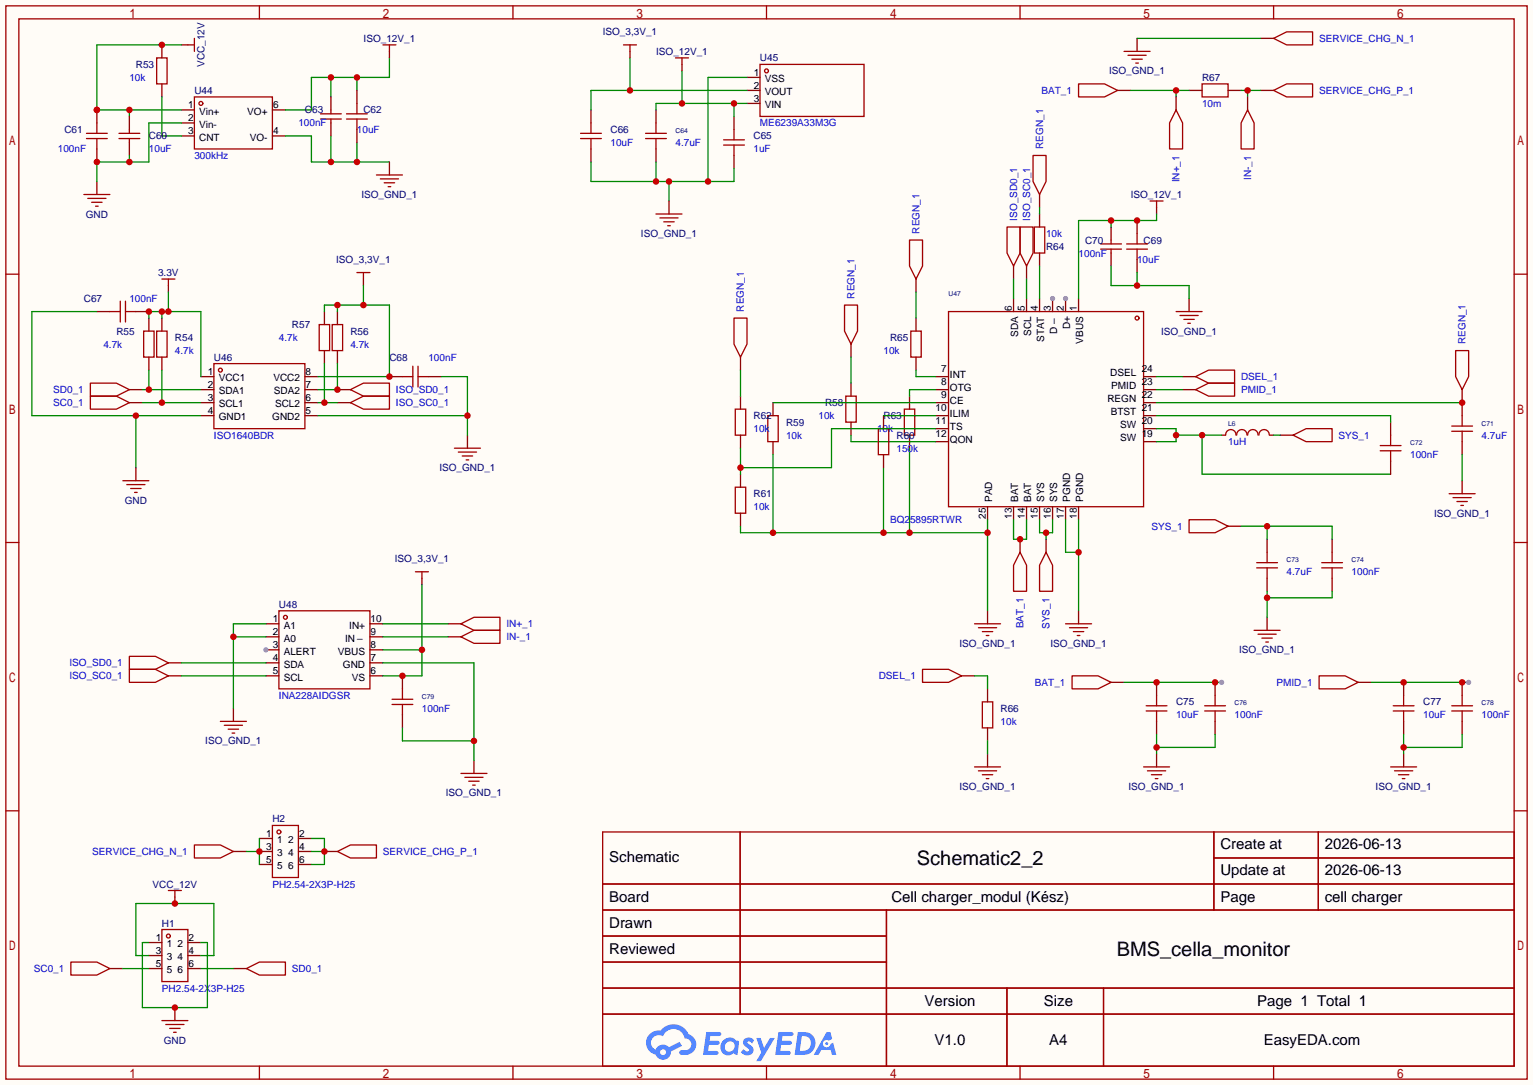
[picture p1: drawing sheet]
<svg xmlns="http://www.w3.org/2000/svg" width="299mm" height="212mm" viewBox="0 0 299 212" stroke-linecap="round" stroke-linejoin="round" font-family="sans-serif">
<path d="M0 0h299.5v211.8h-299.5z" fill="#fffcf7"/>
<g fill="none" stroke="#a10000" stroke-width=".25">
<path d="M1.1 1.1h297.2v209.6h-297.2zM3.7 3.7h292.1v204.5h-292.1zM50.7 1.1v2.6M100.2 1.1v2.6M149.7 1.1v2.6M199.3 1.1v2.6M248.8 1.1v2.6M1.1 53.5h2.6M295.8 53.5h2.5M1.1 105.9h2.6M295.8 105.9h2.5M1.1 158.3h2.6"/>
<path d="M295.8 158.3h2.5M117.7 162.4h178.1v45.8h-178.1zM117.7 172.6h178.1M117.7 177.7h178.1M144.6 162.4v35.6M173.2 177.7v30.5M237.1 162.4v15.3M237.1 167.5h58.7M257.5 162.4v15.3M117.7 182.8h55.5M117.7 192.9h178.1M117.7 187.8h55.5"/>
<path d="M117.7 198h178.1M196.7 192.9v15.3M215.6 192.9v15.3M50.7 208.2v2.5M100.2 208.2v2.5M149.7 208.2v2.5M199.3 208.2v2.5M248.8 208.2v2.5"/>
</g>
<g fill="#5487ff">
<path d="M145.5 202.8a1.3 1.3 0 0 1 1.8 .3l-.4 .6a.54 .54 0 0 0-.9-.2l.1 .2a1.58 1.58 0 0 1 1.1 1.6 1.43 1.43 0 0 1-2.5 .1l.5-.6a.64 .64 0 0 0 .5 .5 .64 .64 0 0 0 .7-.3l-.2-.2a1.35 1.35 0 0 1-.9-1.8z"/>
<path d="M147.7 202.7h.9l.7 1.9 1.1-1.9h.9l-2.7 4.5h-.9l1-1.7z"/>
<path d="M138 201.5h1.6a1.31 1.31 0 0 1 1.2 .2 .4 .4 0 0 1-.3 .6h-1.8l-.1 .9h1.6a.4 .4 0 0 1 .4 .4 .4 .4 0 0 1-.4 .4h-1.7l-.2 1.2h.8a1.23 1.23 0 0 1 1.2 .2 .39 .39 0 0 1-.3 .6h-2.7z"/>
<path d="M152.1 201.5h1.6a1.32 1.32 0 0 1 1.3 .2 .39 .39 0 0 1-.4 .6h-1.7l-.2 .9h1.7a.4 .4 0 0 1 .3 .4 .4 .4 0 0 1-.4 .4h-1.7l-.2 1.2h.8a1.23 1.23 0 0 1 1.2 .2 .39 .39 0 0 1-.3 .6h-2.7z"/>
<path d="M161.5 201.5h.7l.4 1.3-.7 .4a.75 .75 0 0 0-1.1 .3 .75 .75 0 0 0 .5 1 .75 .75 0 0 0 .9-.6l.6-.3 .6 2.4h-.9l-.2-1h-1.9l-.5 1h-.9z"/>
<path d="M155.9 201.5l-.7 4.5h1.5a2.27 2.27 0 0 0 2.6-2.3 2.27 2.27 0 0 0-2.7-2.2zM156.6 202.3a1.5 1.5 0 0 1 1.8 1.5 1.5 1.5 0 0 1-1.9 1.4h-.3z"/>
<path d="M141.3 203.1a1.6 1.6 0 0 0-.3 2.3 1.6 1.6 0 0 0 2.3 .2l.8 .4 .3-2.5-.2-.3h-.4a1.58 1.58 0 0 0-2.5-.1zM141.9 203.6a.99 .99 0 0 1 1.6 .3 .99 .99 0 0 1-.9 1.4 .94 .94 0 0 1-1-.5 .94 .94 0 0 1 .3-1.2z"/>
<path d="M126.9 201.9a2.37 2.37 0 0 0 1.2 4 1.54 1.54 0 0 0 1.7 1 1.54 1.54 0 0 0 1.3-1.6l2.1-1.1-.5-.8-2 1.1a1.57 1.57 0 0 0-2.6 .4 1.5 1.5 0 0 1-.8-2.1 1.5 1.5 0 0 1 2.2-.5 2.23 2.23 0 0 1 2.3-1.4 2.23 2.23 0 0 1 2 1.8 1.16 1.16 0 0 1 1.2 1.1 1.16 1.16 0 0 1-1 1.3h-.7a.47 .47 0 0 0-.6 .3 .47 .47 0 0 0 .4 .6 2.17 2.17 0 0 0 2.5-1 2.17 2.17 0 0 0-.3-2.7l-.8-.4a3.2 3.2 0 0 0-5.4-.7l-1.2 .1zM129 205.4a.58 .58 0 0 1 1.1 0 .58 .58 0 0 1-1.1 0z"/>
<circle cx="161.5" cy="203.8" r=".28"/>
</g>
<g fill="none" stroke="#a10000" stroke-width=".25">
<path d="M30.6 11.3h2v5.1h-2zM38 18.9h15.2v10.2h-15.2zM148.5 12.6h20.3v10.1h-20.3zM113.4 26h4.1M113.4 27.1h4.1M115.4 24v2M115.4 27.1v2M126.1 26h4.1M126.1 27.1h4.1M128.1 24v2M128.1 27.1v2M141.4 27.3h4"/>
<path d="M141.4 28.3h4M143.4 25.3v2M143.4 28.3v2.1M31.6 54.5h2.6M32.9 54.5v1.3M202.1 44.3h2v5.1h-2zM28.1 64.6h2v5.1h-2zM30.6 64.6h2v5.1h-2zM62.4 63.4h2v5.1h-2zM64.9 63.4h2v5.1h-2zM143.6 79.9h2.1v5.1h-2.1zM165.2 77.3h2.1v5.1h-2.1z"/>
<path d="M176.7 79.9h2v5.1h-2zM177.9 64.6h2.1v5.1h-2.1zM143.6 95.1h2.1v5.1h-2.1zM150 81.2h2v5h-2zM283.6 83.2h4.1M283.6 84.2h4.1M285.6 81.2v2M285.6 84.2v2M245.5 109.9h4.1M245.5 110.9h4.1M247.5 107.8v2.1M247.5 110.9v2"/>
<path d="M191.9 137h2v5.1h-2zM223.9 138.8h4.1M223.9 137.8h4.1M225.9 135.8v2M225.9 138.8v2M272.2 138.8h4M272.2 137.8h4M274.2 135.8v2M274.2 138.8v2"/>
<circle cx="149.7" cy="13.8" r=".38"/>
<circle cx="39.2" cy="20.2" r=".38"/>
</g>
<g fill="none" stroke="#870000" stroke-width=".25">
<path d="M31.6 8.8v2.5M31.6 16.4v2.5M145.9 15.1h2.6M145.9 17.7h2.6M35.4 21.5h2.6M35.4 24h2.6M35.4 26.5h2.6M53.2 21.5h2.6M53.2 26.5h2.6M115.4 21.5v2.5M115.4 29.1v2.5M128.1 21.5v2.5"/>
<path d="M128.1 29.1v2.5M143.4 22.7v2.6M143.4 30.4v2.5M145.9 20.2h2.6M32.9 55.8v1.2M203.1 41.8v2.5M203.1 49.4v2.5M29.1 62.1v2.5M29.1 69.7v2.6M31.6 62.1v2.5M31.6 69.7v2.6M63.4 60.8v2.6"/>
<path d="M63.4 68.5v2.5M65.9 60.8v2.6M65.9 68.5v2.5M144.7 77.3v2.6M151 78.6v2.6M166.2 74.8v2.5M177.7 77.3v2.6M178.9 62.1v2.5M178.9 69.7v2.6M285.6 78.6v2.6M144.7 85v2.5M144.7 92.6v2.5"/>
<path d="M151 86.2v2.6M166.2 82.4v2.6M177.7 85v2.5M285.6 86.2v2.6M144.7 100.2v2.5M247.5 105.3v2.5M247.5 112.9v2.5M192.9 134.5v2.5M225.9 133.2v2.6M274.2 133.2v2.6M192.9 142.1v2.6M225.9 140.8v2.6"/>
<path d="M274.2 140.8v2.6"/>
</g>
<path d="M133.2 13.8v6.4M143.4 20.2v2.5M145.9 20.2h-17.8v1.3" fill="none" stroke="#008700" stroke-width=".25"/>
<g fill="#c00">
<circle cx="143.4" cy="20.2" r=".63"/>
<circle cx="133.2" cy="20.2" r=".63"/>
</g>
<path d="M123.1 11.3v6.4M145.9 17.7h-30.5v3.8" fill="none" stroke="#008700" stroke-width=".25"/>
<circle cx="123.1" cy="17.7" r=".63" fill="#c00"/>
<path d="M145.9 15.1h-7.6v20.3M115.4 31.6v3.8h28v-2.5M128.1 31.6v3.8M130.7 35.4v3.8" fill="none" stroke="#008700" stroke-width=".25"/>
<g fill="#c00">
<circle cx="138.3" cy="35.4" r=".63"/>
<circle cx="130.7" cy="35.4" r=".63"/>
<circle cx="128.1" cy="35.4" r=".63"/>
</g>
<g fill="none" stroke="#870000" stroke-width=".25">
<path d="M35.4 8.8h1.3M246.3 7.5h2.5M246.3 17.7h2.5M198 51.9v2.6M200.5 51.9v2.6M25.3 76.1h2.5M25.3 78.6h2.5M65.9 76.1h2.6M65.9 78.6h2.6M32.9 129.4h2.5M32.9 132h2.5M34.2 175.1v1.3"/>
<path d="M45.6 166.2h2.5M63.4 166.2h2.5M21.5 189.1h2.5M45.6 189.1h2.5"/>
</g>
<g fill="none" stroke="#a10000" stroke-width=".25">
<path d="M36.7 8.8h1.3M38 7.5v2.5M248.8 7.5l2.5-1.3h5.1v2.6h-5.1zM248.8 17.7l2.5-1.3h5.1v2.5h-5.1zM196.7 44.3h2.6v5.1l-1.3 2.5-1.3-2.5zM199.3 44.3h2.5v5.1l-1.3 2.5-1.2-2.5zM17.7 74.8h5l2.6 1.3-2.6 1.2h-5zM17.7 77.3h5l2.6 1.3-2.6 1.3h-5zM68.5 76.1l2.5-1.3h5.1v2.5h-5.1zM68.5 78.6l2.5-1.3h5.1v2.6h-5.1zM25.3 128.1h5.1l2.5 1.3-2.5 1.3h-5.1zM25.3 130.7h5.1l2.5 1.3-2.5 1.2h-5.1z"/>
<path d="M32.9 173.9h2.5M34.2 173.9v1.2M38 165h5.1l2.5 1.2-2.5 1.3h-5.1zM65.9 166.2l2.6-1.2h5v2.5h-5zM13.8 187.8h5.1l2.6 1.3-2.6 1.3h-5.1zM48.1 189.1l2.6-1.3h5.1v2.6h-5.1z"/>
</g>
<path d="M35.4 8.8h-16.5v12.7h16.5M25.3 21.5v1.2" fill="none" stroke="#008700" stroke-width=".25"/>
<g fill="#c00">
<circle cx="31.6" cy="8.8" r=".63"/>
<circle cx="18.9" cy="21.5" r=".63"/>
<circle cx="25.3" cy="21.5" r=".63"/>
</g>
<path d="M31.6 18.9v7.6h3.8M64.6 15.1v3.8M69.7 15.1v2.6M76.1 11.3v3.8h-15.3v6.4h-5" fill="none" stroke="#008700" stroke-width=".25"/>
<path d="M18.9 35.4v2.6M34.2 196.7v2.6" fill="none" stroke="#870000" stroke-width=".25"/>
<path d="M16.4 38h5.1M17.1 38.7h3.6M17.9 39.5h2M18.7 40.3h.5M31.6 199.3h5.1M32.4 200h3.5M33.1 200.8h2.1M33.9 201.5h.5" fill="none" stroke="#a10000" stroke-width=".25"/>
<g fill="#c00">
<circle cx="64.6" cy="15.1" r=".63"/>
<circle cx="69.7" cy="15.1" r=".63"/>
</g>
<path d="M55.8 26.5h5v5.1h15.3M64.6 26.5v5.1M69.7 27.8v3.8" fill="none" stroke="#008700" stroke-width=".25"/>
<g fill="#c00">
<circle cx="69.7" cy="31.6" r=".63"/>
<circle cx="64.6" cy="31.6" r=".63"/>
</g>
<g fill="none" stroke="#a10000" stroke-width=".25">
<path d="M18.9 27.1v2M23.2 27.1h4.1M23.2 26h4.1M25.3 25.3v.7M25.3 27.1v.7M62.6 23.2h4.1M62.6 22.2h4.1M64.6 21.5v.7M64.6 23.2v.8M67.7 23.2h4.1M67.7 22.2h4.1M69.7 20.2v2"/>
<path d="M69.7 23.2v2.1M23.5 58.8v4.1M24.5 58.8v4.1M215 48.6h4.1M215 47.6h4.1M217 46.9v.7M217 48.6v.8M220.1 48.6h4.1M220.1 47.6h4.1M222.1 45.6v2M222.1 48.6v2.1M21.5 60.8h2"/>
<path d="M24.5 60.8h2M78.6 73.5h2M80.6 71.5v4.1M81.7 73.5h2M81.7 71.5v4.1"/>
</g>
<g fill="none" stroke="#870000" stroke-width=".25">
<path d="M64.6 18.9v2.6M69.7 17.7v2.5M18.9 21.5v2.5M25.3 22.7v2.6M25.3 27.8v2.6M64.6 24v2.5M69.7 25.3v2.5M217 44.3v2.6M217 49.4v2.5M222.1 43.1v2.5M222.1 50.7v2.5M18.9 60.8h2.6"/>
<path d="M26.5 60.8h2.6M76.1 73.5h2.5M83.7 73.5h2.5"/>
</g>
<circle cx="18.9" cy="21.5" r=".63" fill="#c00"/>
<path d="M16.9 26h4.1M16.9 27.1h4.1M18.9 24v2" fill="none" stroke="#a10000" stroke-width=".25"/>
<path d="M18.9 29.1v2.5" fill="none" stroke="#870000" stroke-width=".25"/>
<path d="M25.3 30.4v1.2M35.4 24h-6.3v7.6h-10.2v3.8" fill="none" stroke="#008700" stroke-width=".25"/>
<g fill="#c00">
<circle cx="25.3" cy="31.6" r=".63"/>
<circle cx="18.9" cy="31.6" r=".63"/>
</g>
<g fill="none" stroke="#870000" stroke-width=".25">
<path d="M76.1 10v1.3M123.1 10v1.3M133.2 12.6v1.2M222.1 7.5v2.5M76.1 31.6v2.6M130.7 39.2v2.6M71 54.5v1.3M225.9 40.5v1.3M232.3 58.3v2.5M39.2 73.5h2.6M39.2 76.1h2.6M39.2 78.6h2.6"/>
<path d="M59.6 73.5h2.5M59.6 76.1h2.5M59.6 78.6h2.5M39.2 81.2h2.6M59.6 81.2h2.5M91.3 85v2.5M285.6 93.9v2.5M82.4 112.9v1.3M192.9 119.3v2.5M210.7 119.3v2.5M45.6 138.3v2.5M247.5 120.5v2.6"/>
<path d="M92.6 148.5v2.5M192.9 147.2v2.5M225.9 147.2v2.5M274.2 147.2v2.5"/>
</g>
<g fill="none" stroke="#a10000" stroke-width=".25">
<path d="M74.8 8.8h2.5M76.1 8.8v1.2M121.8 8.8h2.5M123.1 8.8v1.2M132 11.3h2.5M133.2 11.3v1.3M219.6 10h5.1M220.3 10.8h3.6M221.1 11.6h2M221.9 12.3h.5M73.5 34.2h5.1M74.3 34.9h3.6"/>
<path d="M75.1 35.7h2M75.8 36.4h.5M224.7 39.2h2.5M225.9 39.2v1.3M69.7 53.2h2.6M71 53.2v1.3M128.1 41.8h5.1M128.9 42.5h3.6M129.7 43.3h2M130.4 44.1h.5M41.8 71h17.8v12.7h-17.8zM229.7 60.8h5.1"/>
<path d="M230.5 61.6h3.6M231.3 62.4h2M232 63.1h.5M88.8 87.5h5.1M89.5 88.3h3.6M90.3 89h2M91.1 89.8h.5M283.1 96.4h5.1M283.8 97.2h3.6M284.6 97.9h2M285.4 98.7h.5M81.2 111.6h2.5"/>
<path d="M82.4 111.6v1.3M190.4 121.8h5.1M191.1 122.6h3.6M191.9 123.3h2M192.7 124.1h.5M208.2 121.8h5M208.9 122.6h3.6M209.7 123.3h2M210.4 124.1h.5M245 123.1h5.1M245.7 123.8h3.6M246.5 124.6h2"/>
<path d="M247.3 125.3h.5M43.1 140.8h5M43.8 141.6h3.6M44.6 142.4h2M45.3 143.1h.5M90 151h5.1M90.8 151.8h3.6M91.6 152.5h2M92.3 153.3h.5M190.4 149.7h5.1M191.1 150.5h3.6M191.9 151.3h2"/>
<path d="M192.7 152h.5M223.4 149.7h5.1M224.2 150.5h3.5M224.9 151.3h2M225.7 152h.5M271.7 149.7h5M272.4 150.5h3.6M273.2 151.3h2M273.9 152h.5"/>
<circle cx="43.1" cy="72.3" r=".38"/>
</g>
<path d="M27.8 76.1h11.4M29.1 72.3v3.8" fill="none" stroke="#008700" stroke-width=".25"/>
<circle cx="29.1" cy="76.1" r=".63" fill="#c00"/>
<path d="M32.9 57v3.8M29.1 62.1v-1.3h10.1v12.7M31.6 60.8v1.3" fill="none" stroke="#008700" stroke-width=".25"/>
<g fill="#c00">
<circle cx="32.9" cy="60.8" r=".63"/>
<circle cx="31.6" cy="60.8" r=".63"/>
<circle cx="29.1" cy="60.8" r=".63"/>
</g>
<path d="M18.9 60.8h-12.7v20.4h33M26.5 81.2v10.1" fill="none" stroke="#008700" stroke-width=".25"/>
<circle cx="26.5" cy="81.2" r=".63" fill="#c00"/>
<path d="M26.5 91.3v2.6" fill="none" stroke="#870000" stroke-width=".25"/>
<path d="M24 93.9h5.1M24.8 94.6h3.5M25.5 95.4h2.1M26.3 96.1h.5" fill="none" stroke="#a10000" stroke-width=".25"/>
<path d="M27.8 78.6h11.4M31.6 72.3v6.3" fill="none" stroke="#008700" stroke-width=".25"/>
<circle cx="31.6" cy="78.6" r=".63" fill="#c00"/>
<path d="M65.9 59.6v1.2M71 55.8v3.8M63.4 60.8v-1.2h12.7v13.9h-14" fill="none" stroke="#008700" stroke-width=".25"/>
<g fill="#c00">
<circle cx="76.1" cy="73.5" r=".63"/>
<circle cx="71" cy="59.6" r=".63"/>
<circle cx="65.9" cy="59.6" r=".63"/>
</g>
<path d="M86.2 73.5h5.1v11.5M62.1 81.2h29.2" fill="none" stroke="#008700" stroke-width=".25"/>
<circle cx="91.3" cy="81.2" r=".63" fill="#c00"/>
<path d="M65.9 71v5.1h-3.8" fill="none" stroke="#008700" stroke-width=".25"/>
<circle cx="65.9" cy="76.1" r=".63" fill="#c00"/>
<path d="M62.1 78.6h3.8M63.4 71v7.6" fill="none" stroke="#008700" stroke-width=".25"/>
<circle cx="63.4" cy="78.6" r=".63" fill="#c00"/>
<g fill="none" stroke="#a10000" stroke-width=".25">
<path d="M185.3 60.8h38.1v38.1h-38.1z"/>
<circle cx="222.1" cy="62.1" r=".38"/>
</g>
<path d="M208.2 58.3v2.5M210.7 58.3v2.5" fill="none" stroke="#870000" stroke-width=".25"/>
<circle cx="208.2" cy="58.3" r=".51" fill="#999"/>
<path d="M205.6 58.3v2.5" fill="none" stroke="#870000" stroke-width=".25"/>
<circle cx="205.6" cy="58.3" r=".51" fill="#999"/>
<g fill="none" stroke="#870000" stroke-width=".25">
<path d="M198 58.3v2.5M200.5 58.3v2.5M203.1 58.3v2.5M182.8 73.5h2.5M182.8 76.1h2.5M182.8 78.6h2.5M223.4 73.5h2.5M223.4 76.1h2.5M223.4 78.6h2.5M182.8 81.2h2.5M182.8 83.7h2.5M182.8 86.2h2.5"/>
<path d="M192.9 98.9v2.6M198 98.9v2.6M200.5 98.9v2.6M203.1 98.9v2.6M205.6 98.9v2.6M208.2 98.9v2.6M210.7 98.9v2.6M223.4 81.2h2.5M223.4 83.7h2.5M223.4 86.2h2.5"/>
</g>
<path d="M198 54.5v3.8M200.5 54.5v3.8M217 43.1v1.2M225.9 41.8v1.3h-15.2v15.2" fill="none" stroke="#008700" stroke-width=".25"/>
<g fill="#c00">
<circle cx="222.1" cy="43.1" r=".63"/>
<circle cx="217" cy="43.1" r=".63"/>
</g>
<path d="M217 51.9v3.9h15.3v2.5M222.1 53.2v2.6" fill="none" stroke="#008700" stroke-width=".25"/>
<circle cx="222.1" cy="55.8" r=".63" fill="#c00"/>
<path d="M208.2 101.5v6.3h2.5M210.7 101.5v17.8" fill="none" stroke="#008700" stroke-width=".25"/>
<circle cx="210.7" cy="107.8" r=".63" fill="#c00"/>
<path d="M151 88.8v15.2M172.6 91.3v12.7M177.7 87.5v16.5M144.7 102.7v1.3h48.2M192.9 101.5v17.8" fill="none" stroke="#008700" stroke-width=".25"/>
<g fill="#c00">
<circle cx="192.9" cy="104" r=".63"/>
<circle cx="177.7" cy="104" r=".63"/>
<circle cx="172.6" cy="104" r=".63"/>
<circle cx="151" cy="104" r=".63"/>
</g>
<path d="M225.9 78.6h59.7M225.9 83.7h3.8v2.5h-3.8M229.7 85h8.9M234.8 85v7.6h36.9M285.6 88.8v5.1" fill="none" stroke="#008700" stroke-width=".25"/>
<path d="M239.4 84.9a1.01 1.01 0 0 1 1-1 1.01 1.01 0 0 1 1 1M241.6 84.9a1.01 1.01 0 0 1 1-1 1.01 1.01 0 0 1 1 1M243.7 84.9a1.01 1.01 0 0 1 1-1 1.01 1.01 0 0 1 1.1 1M245.9 84.9a1.01 1.01 0 0 1 1-1 1.01 1.01 0 0 1 1 1" fill="none" stroke="#a10000" stroke-width=".25"/>
<path d="M238.6 85h.8M248 85h.8" fill="none" stroke="#870000" stroke-width=".25"/>
<g fill="#c00">
<circle cx="229.7" cy="85" r=".63"/>
<circle cx="234.8" cy="85" r=".63"/>
</g>
<g fill="none" stroke="#a10000" stroke-width=".25">
<path d="M210.7 16.4h5.1l2.5 1.3-2.5 1.2h-5.1zM233.6 73.5l2.5-1.2h5.1v2.5h-5.1zM233.6 76.1l2.5-1.3h5.1v2.5h-5.1zM252.6 85l2.5-1.3h5.1v2.5h-5.1zM269.6 87h4.1M269.6 88h4.1M271.7 85v2M271.7 88v2M199.3 107.8l1.2 2.6v5h-2.5v-5zM204.3 107.8l1.3 2.6v5h-2.5v-5zM232.3 101.5h5.1l2.5 1.2-2.5 1.3h-5.1zM258.2 109.9h4.1"/>
<path d="M258.2 110.9h4.1M260.2 107.8v2.1M260.2 110.9v2M76.6 136.5h4M76.6 137.5h4M78.6 134.5v2M78.6 137.5v2.1M180.2 130.7h5.1l2.5 1.3-2.5 1.2h-5.1zM209.4 132h5.1l2.5 1.2-2.5 1.3h-5.1zM235.3 137.8h4.1M235.3 138.8h4.1M237.4 135.8v2"/>
<path d="M237.4 138.8v2M257.7 132h5.1l2.5 1.2-2.5 1.3h-5.1zM283.6 137.8h4.1M283.6 138.8h4.1M285.6 135.8v2M285.6 138.8v2"/>
</g>
<g fill="none" stroke="#870000" stroke-width=".25">
<path d="M218.3 17.7h2.6M231 73.5h2.6M231 76.1h2.6M250.1 85h2.5M271.7 82.4v2.6M271.7 90v2.6M199.3 105.3v2.5M204.3 105.3v2.5M239.9 102.7h2.5M260.2 105.3v2.5M260.2 112.9v2.5M78.6 132v2.5"/>
<path d="M78.6 139.6v2.5M187.8 132h2.6M217 133.2h2.6M237.4 133.2v2.6M265.3 133.2h2.5M285.6 133.2v2.6M237.4 140.8v2.6M285.6 140.8v2.6"/>
</g>
<path d="M225.9 81.2h45.8v1.2M248.8 85h1.3M242.4 102.7h17.8v2.6M247.5 102.7v2.6" fill="none" stroke="#008700" stroke-width=".25"/>
<circle cx="247.5" cy="102.7" r=".63" fill="#c00"/>
<path d="M247.5 115.4v5.1M260.2 115.4v1.3h-12.7" fill="none" stroke="#008700" stroke-width=".25"/>
<circle cx="247.5" cy="116.7" r=".63" fill="#c00"/>
<path d="M198 101.5v3.8h2.5v-3.8" fill="none" stroke="#008700" stroke-width=".25"/>
<circle cx="199.3" cy="105.3" r=".63" fill="#c00"/>
<path d="M203.1 101.5v2.5h2.5v-2.5M204.3 104v1.3" fill="none" stroke="#008700" stroke-width=".25"/>
<circle cx="204.3" cy="104" r=".63" fill="#c00"/>
<path d="M267.8 133.2h19.1" fill="none" stroke="#008700" stroke-width=".25"/>
<g fill="#c00">
<circle cx="274.2" cy="133.2" r=".63"/>
<circle cx="285.6" cy="133.2" r=".63"/>
</g>
<circle cx="286.9" cy="133.2" r=".51" fill="#999"/>
<path d="M219.6 133.2h19" fill="none" stroke="#008700" stroke-width=".25"/>
<g fill="#c00">
<circle cx="237.4" cy="133.2" r=".63"/>
<circle cx="225.9" cy="133.2" r=".63"/>
</g>
<circle cx="238.6" cy="133.2" r=".51" fill="#999"/>
<path d="M274.2 143.4v3.8M285.6 143.4v2.5h-11.4" fill="none" stroke="#008700" stroke-width=".25"/>
<circle cx="274.2" cy="145.9" r=".63" fill="#c00"/>
<path d="M225.9 143.4v3.8M237.4 143.4v2.5h-11.5" fill="none" stroke="#008700" stroke-width=".25"/>
<circle cx="225.9" cy="145.9" r=".63" fill="#c00"/>
<path d="M285.6 76.1v2.5" fill="none" stroke="#870000" stroke-width=".25"/>
<circle cx="285.6" cy="78.6" r=".63" fill="#c00"/>
<path d="M201.8 30.4h2.5v5l-1.2 2.6-1.3-2.6zM165 59.6h2.5v5l-1.3 2.6-1.2-2.6zM177.7 46.9h2.5v5l-1.3 2.6-1.2-2.6zM143.4 62.1h2.5v5.1l-1.2 2.5-1.3-2.5zM284.4 68.5h2.5v5l-1.3 2.6-1.2-2.6zM171.6 83.7h2v5.1h-2z" fill="none" stroke="#a10000" stroke-width=".25"/>
<path d="M203.1 38v2.5M178.9 54.5v2.5M144.7 69.7v2.6M166.2 67.2v2.5M172.6 81.2v2.5M172.6 88.8v2.5" fill="none" stroke="#870000" stroke-width=".25"/>
<path d="M178.9 57v5.1M151 78.6h31.8M166.2 69.7v5.1M144.7 87.5v5.1M166.2 85v1.2h16.6M172.6 81.2h10.2M182.8 83.7h-20.4v7.6h-17.7" fill="none" stroke="#008700" stroke-width=".25"/>
<circle cx="144.7" cy="91.3" r=".63" fill="#c00"/>
<path d="M203.1 40.5v1.3M203.1 51.9v6.4M144.7 72.3v5M178.9 72.3v1.2h3.9M182.8 76.1h-5.1v1.2M225.9 76.1h5.1M225.9 73.5h5.1M190.4 132h2.5v2.5M192.9 144.7v2.5" fill="none" stroke="#008700" stroke-width=".25"/>
<g fill="none" stroke="#a10000" stroke-width=".25">
<path d="M54.5 119.3h17.8v15.2h-17.8z"/>
<circle cx="55.8" cy="120.5" r=".38"/>
</g>
<path d="M51.9 121.8h2.6M51.9 124.3h2.6M51.9 126.9h2.6" fill="none" stroke="#870000" stroke-width=".25"/>
<circle cx="51.9" cy="126.9" r=".51" fill="#999"/>
<path d="M51.9 129.4h2.6M51.9 132h2.6M72.3 129.4h2.5M72.3 132h2.5M72.3 126.9h2.5M72.3 124.3h2.5M72.3 121.8h2.5" fill="none" stroke="#870000" stroke-width=".25"/>
<path d="M35.4 132h16.5M35.4 129.4h16.5M74.8 129.4h17.8v19.1M78.6 142.1v2.6h14" fill="none" stroke="#008700" stroke-width=".25"/>
<circle cx="92.6" cy="144.7" r=".63" fill="#c00"/>
<path d="M82.4 114.2v17.8h-7.6M74.8 126.9h7.6" fill="none" stroke="#008700" stroke-width=".25"/>
<g fill="#c00">
<circle cx="82.4" cy="126.9" r=".63"/>
<circle cx="78.6" cy="132" r=".63"/>
</g>
<path d="M45.6 124.3h6.3M51.9 121.8h-6.3v16.5" fill="none" stroke="#008700" stroke-width=".25"/>
<circle cx="45.6" cy="124.3" r=".63" fill="#c00"/>
<path d="M234.8 16.4h5.1v2.5h-5.1z" fill="none" stroke="#a10000" stroke-width=".25"/>
<path d="M232.3 17.7h2.5M239.9 17.7h2.5" fill="none" stroke="#870000" stroke-width=".25"/>
<path d="M242.4 17.7h3.9M243.7 17.7v1.2" fill="none" stroke="#008700" stroke-width=".25"/>
<circle cx="243.7" cy="17.7" r=".63" fill="#c00"/>
<path d="M220.9 17.7h11.4M229.7 17.7v1.2" fill="none" stroke="#008700" stroke-width=".25"/>
<circle cx="229.7" cy="17.7" r=".63" fill="#c00"/>
<path d="M222.1 7.5h24.2M74.8 124.3h12.7M74.8 121.8h12.7M29.1 186.6h-2.6v-10.2h15.3v10.2h-2.6" fill="none" stroke="#008700" stroke-width=".25"/>
<g fill="none" stroke="#870000" stroke-width=".25">
<path d="M229.7 18.9v2.6M243.7 18.9v2.6M87.5 124.3h2.5M87.5 121.8h2.5M50.7 163.7h2.5M50.7 168.8h2.5M50.7 166.2h2.5M58.3 163.7h2.5M58.3 168.8h2.5M58.3 166.2h2.5M29.1 184h2.5M29.1 189.1h2.5"/>
<path d="M29.1 186.6h2.5M36.7 184h2.5M36.7 189.1h2.5M36.7 186.6h2.5"/>
</g>
<g fill="none" stroke="#a10000" stroke-width=".25">
<path d="M229.7 21.5l1.3 2.5v5.1h-2.5v-5.1zM243.7 21.5l1.3 2.5v5.1h-2.6v-5.1zM90 124.3l2.6-1.2h5.1v2.5h-5.1zM90 121.8l2.6-1.3h5.1v2.6h-5.1zM53.2 161.2h5.1v10.1h-5.1zM31.6 181.5h5.1v10.1h-5.1z"/>
<circle cx="54.5" cy="162.4" r=".38"/>
<circle cx="32.9" cy="182.8" r=".38"/>
</g>
<circle cx="34.2" cy="176.4" r=".63" fill="#c00"/>
<path d="M48.1 166.2h2.6M50.7 163.7v5.1" fill="none" stroke="#008700" stroke-width=".25"/>
<circle cx="50.7" cy="166.2" r=".63" fill="#c00"/>
<path d="M60.8 163.7h2.6v5.1h-2.6M60.8 166.2h2.6" fill="none" stroke="#008700" stroke-width=".25"/>
<circle cx="63.4" cy="166.2" r=".63" fill="#c00"/>
<path d="M29.1 184h-1.3v12.7h12.7v-12.7h-1.3" fill="none" stroke="#008700" stroke-width=".25"/>
<circle cx="34.2" cy="196.7" r=".63" fill="#c00"/>
<path d="M24 189.1h5.1M39.2 189.1h6.4" fill="none" stroke="#008700" stroke-width=".25"/>
<g font-size="3.9">
<text x="179.1" y="168.9">Schematic2_2</text>
<text x="218.2" y="186.7">BMS_cella_monitor</text>
</g>
<g font-size="2.9">
<text x="238.4" y="165.9">Create at</text>
<text x="258.8" y="165.9">2026-06-13</text>
<text x="119" y="168.4">Schematic</text>
<text x="238.4" y="170.9">Update at</text>
<text x="258.8" y="170.9">2026-06-13</text>
<text x="119" y="176">Board</text>
<text x="174.1" y="176">Cell charger_modul (Kész)</text>
<text x="238.4" y="176">Page</text>
<text x="258.8" y="176">cell charger</text>
<text x="119" y="181.1">Drawn</text>
<text x="119" y="186.2">Reviewed</text>
<text x="180.6" y="196.3">Version</text>
<text x="203.9" y="196.3">Size</text>
<text x="245.6" y="196.3">Page 1 Total 1</text>
<text x="182.6" y="204">V1.0</text>
<text x="205" y="204">A4</text>
<text x="246.9" y="204">EasyEDA.com</text>
</g>
<g font-size="2" fill="#000080">
<text x="71" y="8.2">ISO_12V_1</text>
<text x="117.7" y="6.9">ISO_3,3V_1</text>
<text x="128.2" y="10.7">ISO_12V_1</text>
<text x="148.5" y="12">U45</text>
<text x="26.5" y="13.3">R53</text>
<text x="39.9" y="13.1" transform="rotate(-90 39.9 13.1)">VCC_12V</text>
<text x="216.6" y="14.5">ISO_GND_1</text>
<text x="234.8" y="15.8">R67</text>
<text x="38" y="18.3">U44</text>
<text x="59.6" y="22.1">C63</text>
<text x="71" y="22.1">C62</text>
<text x="12.6" y="26">C61</text>
<text x="29.1" y="27.2">C60</text>
<text x="119.3" y="26">C66</text>
<text x="147.2" y="27.2">C65</text>
<text x="70.6" y="38.7">ISO_GND_1</text>
<text x="220.9" y="38.7">ISO_12V_1</text>
<text x="16.8" y="42.5">GND</text>
<text x="125.2" y="46.3">ISO_GND_1</text>
<text x="212" y="47.5">C70</text>
<text x="223.4" y="47.5">C69</text>
<text x="30.9" y="53.9">3.3V</text>
<text x="65.7" y="51.4">ISO_3,3V_1</text>
<text x="204.3" y="48.8">R64</text>
<text x="16.4" y="59">C67</text>
<text x="22.7" y="65.3">R55</text>
<text x="57" y="64.1">R57</text>
<text x="68.5" y="65.3">R56</text>
<text x="226.8" y="65.3">ISO_GND_1</text>
<text x="34.2" y="66.6">R54</text>
<text x="41.8" y="70.4">U46</text>
<text x="76.1" y="70.4">C68</text>
<text x="173.9" y="66.6">R65</text>
<text x="147.2" y="81.8">R62</text>
<text x="153.5" y="83.1">R59</text>
<text x="161.2" y="79.3">R58</text>
<text x="172.6" y="81.8">R63</text>
<text x="175.1" y="85.6">R60</text>
<text x="85.8" y="92">ISO_GND_1</text>
<text x="24.4" y="98.3">GND</text>
<text x="147.2" y="97.1">R61</text>
<text x="280.1" y="100.9">ISO_GND_1</text>
<text x="77.1" y="109.8">ISO_3,3V_1</text>
<text x="54.5" y="118.7">U48</text>
<text x="187.4" y="126.3">ISO_GND_1</text>
<text x="205.2" y="126.3">ISO_GND_1</text>
<text x="242" y="127.6">ISO_GND_1</text>
<text x="229.7" y="137.7">C75</text>
<text x="278" y="137.7">C77</text>
<text x="195.5" y="139">R66</text>
<text x="40.1" y="145.3">ISO_GND_1</text>
<text x="87.1" y="155.5">ISO_GND_1</text>
<text x="187.4" y="154.2">ISO_GND_1</text>
<text x="220.5" y="154.2">ISO_GND_1</text>
<text x="268.7" y="154.2">ISO_GND_1</text>
<text x="53.2" y="160.6">H2</text>
<text x="29.8" y="173.3">VCC_12V</text>
<text x="31.6" y="180.9">H1</text>
<text x="32" y="203.8">GND</text>
</g>
<g font-size="2" fill="#00f">
<text x="257.7" y="8.2">SERVICE_CHG_N_1</text>
<text x="25.3" y="15.8">10k</text>
<text x="203.5" y="18.3">BAT_1</text>
<text x="234.8" y="20.9">10m</text>
<text x="257.7" y="18.3">SERVICE_CHG_P_1</text>
<text x="11.3" y="29.8">100nF</text>
<text x="29.1" y="29.8">10uF</text>
<text x="58.3" y="24.7">100nF</text>
<text x="69.7" y="26">10uF</text>
<text x="119.3" y="28.5">10uF</text>
<text x="132" y="28.5">4.7uF</text>
<text x="147.2" y="29.8">1uF</text>
<text x="148.5" y="24.7">ME6239A33M3G</text>
<text x="203.8" y="29.1" transform="rotate(-90 203.8 29.1)">REGN_1</text>
<text x="38" y="31">300kHz</text>
<text x="230.4" y="35.6" transform="rotate(-90 230.4 35.6)">IN+_1</text>
<text x="244.4" y="35.1" transform="rotate(-90 244.4 35.1)">IN-_1</text>
<text x="179.6" y="45.6" transform="rotate(-90 179.6 45.6)">REGN_1</text>
<text x="198.7" y="43.1" transform="rotate(-90 198.7 43.1)">ISO_SD0_1</text>
<text x="201.2" y="43.1" transform="rotate(-90 201.2 43.1)">ISO_SC0_1</text>
<text x="204.3" y="46.3">10k</text>
<text x="210.7" y="50.1">100nF</text>
<text x="222.1" y="51.4">10uF</text>
<text x="25.3" y="59">100nF</text>
<text x="166.9" y="58.3" transform="rotate(-90 166.9 58.3)">REGN_1</text>
<text x="145.3" y="60.8" transform="rotate(-90 145.3 60.8)">REGN_1</text>
<text x="20.2" y="67.9">4.7k</text>
<text x="34.2" y="69.1">4.7k</text>
<text x="54.5" y="66.6">4.7k</text>
<text x="68.5" y="67.9">4.7k</text>
<text x="83.7" y="70.4">100nF</text>
<text x="172.6" y="69.1">10k</text>
<text x="286.3" y="67.2" transform="rotate(-90 286.3 67.2)">REGN_1</text>
<text x="10.4" y="76.8">SD0_1</text>
<text x="77.3" y="76.8">ISO_SD0_1</text>
<text x="242.4" y="74.2">DSEL_1</text>
<text x="242.4" y="76.8">PMID_1</text>
<text x="10.4" y="79.3">SC0_1</text>
<text x="77.3" y="79.3">ISO_SC0_1</text>
<text x="159.9" y="81.8">10k</text>
<text x="41.8" y="85.6">ISO1640BDR</text>
<text x="147.2" y="84.4">10k</text>
<text x="153.5" y="85.6">10k</text>
<text x="171.3" y="84.4">10k</text>
<text x="175.1" y="88.2">150k</text>
<text x="239.9" y="86.9">1uH</text>
<text x="261.5" y="85.6">SYS_1</text>
<text x="275.5" y="89.5">100nF</text>
<text x="289.4" y="85.6">4.7uF</text>
<text x="147.2" y="99.6">10k</text>
<text x="173.9" y="102.2">BQ25895RTWR</text>
<text x="224.9" y="103.4">SYS_1</text>
<text x="251.3" y="112.3">4.7uF</text>
<text x="264" y="112.3">100nF</text>
<text x="98.9" y="125">IN-_1</text>
<text x="98.9" y="122.5">IN+_1</text>
<text x="199.9" y="122.7" transform="rotate(-90 199.9 122.7)">BAT_1</text>
<text x="205" y="122.8" transform="rotate(-90 205 122.8)">SYS_1</text>
<text x="13.6" y="130.1">ISO_SD0_1</text>
<text x="13.6" y="132.6">ISO_SC0_1</text>
<text x="54.5" y="136.4">INA228AIDGSR</text>
<text x="171.7" y="132.6">DSEL_1</text>
<text x="202.2" y="133.9">BAT_1</text>
<text x="249.4" y="133.9">PMID_1</text>
<text x="82.4" y="139">100nF</text>
<text x="195.5" y="141.5">10k</text>
<text x="229.7" y="140.3">10uF</text>
<text x="241.2" y="140.3">100nF</text>
<text x="278" y="140.3">10uF</text>
<text x="289.4" y="140.3">100nF</text>
<text x="18" y="166.9">SERVICE_CHG_N_1</text>
<text x="74.8" y="166.9">SERVICE_CHG_P_1</text>
<text x="53.2" y="173.3">PH2.54-2X3P-H25</text>
<text x="6.6" y="189.8">SC0_1</text>
<text x="57" y="189.8">SD0_1</text>
<text x="31.6" y="193.6">PH2.54-2X3P-H25</text>
</g>
<g font-size="2">
<text x="147.2" y="14.8">1</text>
<text x="147.2" y="17.3">2</text>
<text x="149.4" y="16">VSS</text>
<text x="36.8" y="21.1">1</text>
<text x="36.8" y="23.7">2</text>
<text x="38.9" y="22.4">Vin+</text>
<text x="48.3" y="22.4">VO+</text>
<text x="53.3" y="21.1">6</text>
<text x="147.2" y="19.8">3</text>
<text x="149.4" y="18.6">VOUT</text>
<text x="149.4" y="21.1">VIN</text>
<text x="36.8" y="26.2">3</text>
<text x="38.9" y="24.9">Vin-</text>
<text x="38.9" y="27.5">CNT</text>
<text x="48.8" y="27.5">VO-</text>
<text x="53.3" y="26.2">4</text>
<text x="197.6" y="60.7" transform="rotate(-90 197.6 60.7)">6</text>
<text x="198.9" y="65.8" transform="rotate(-90 198.9 65.8)">SDA</text>
<text x="200.2" y="60.7" transform="rotate(-90 200.2 60.7)">5</text>
<text x="201.5" y="65.6" transform="rotate(-90 201.5 65.6)">SCL</text>
<text x="202.7" y="60.7" transform="rotate(-90 202.7 60.7)">4</text>
<text x="205.3" y="60.7" transform="rotate(-90 205.3 60.7)">3</text>
<text x="206.5" y="65.1" transform="rotate(-90 206.5 65.1)">D</text>
<text x="207.8" y="60.7" transform="rotate(-90 207.8 60.7)">2</text>
<text x="209.1" y="64.3" transform="rotate(-90 209.1 64.3)">D+</text>
<text x="210.3" y="60.7" transform="rotate(-90 210.3 60.7)">1</text>
<text x="204" y="66.8" transform="rotate(-90 204 66.8)">STAT</text>
<text x="211.6" y="67.1" transform="rotate(-90 211.6 67.1)">VBUS</text>
<text x="40.6" y="73.2">1</text>
<text x="40.6" y="75.7">2</text>
<text x="42.7" y="74.5">VCC1</text>
<text x="42.7" y="77">SDA1</text>
<text x="53.4" y="74.5">VCC2</text>
<text x="53.5" y="77">SDA2</text>
<text x="59.7" y="75.7">7</text>
<text x="59.7" y="73.2">8</text>
<text x="183.8" y="72.7">7</text>
<text x="183.8" y="75.2">8</text>
<text x="183.8" y="77.8">9</text>
<text x="185.6" y="73.7">INT</text>
<text x="185.6" y="76.2">OTG</text>
<text x="216.9" y="73.5">DSEL</text>
<text x="217.1" y="76">PMID</text>
<text x="223" y="77.8">22</text>
<text x="223" y="75.2">23</text>
<text x="223" y="72.7">24</text>
<text x="40.6" y="78.3">3</text>
<text x="40.6" y="80.8">4</text>
<text x="42.7" y="79.5">SCL1</text>
<text x="42.7" y="82.1">GND1</text>
<text x="53.2" y="82.1">GND2</text>
<text x="53.7" y="79.5">SCL2</text>
<text x="59.7" y="80.8">5</text>
<text x="59.7" y="78.3">6</text>
<text x="182.8" y="80.3">10</text>
<text x="182.8" y="82.9">11</text>
<text x="185.6" y="78.8">CE</text>
<text x="185.6" y="81.3">ILIM</text>
<text x="185.6" y="83.9">TS</text>
<text x="216.3" y="78.5">REGN</text>
<text x="217" y="81.1">BTST</text>
<text x="218.8" y="83.6">SW</text>
<text x="223" y="82.9">20</text>
<text x="223" y="80.3">21</text>
<text x="182.8" y="85.4">12</text>
<text x="185.6" y="86.4">QON</text>
<text x="218.8" y="86.2">SW</text>
<text x="223" y="85.4">19</text>
<text x="192.6" y="101.2" transform="rotate(-90 192.6 101.2)">25</text>
<text x="193.8" y="98" transform="rotate(-90 193.8 98)">PAD</text>
<text x="197.6" y="101.2" transform="rotate(-90 197.6 101.2)">13</text>
<text x="198.9" y="98" transform="rotate(-90 198.9 98)">BAT</text>
<text x="200.2" y="101.2" transform="rotate(-90 200.2 101.2)">14</text>
<text x="201.5" y="98" transform="rotate(-90 201.5 98)">BAT</text>
<text x="202.7" y="101.2" transform="rotate(-90 202.7 101.2)">15</text>
<text x="204" y="98" transform="rotate(-90 204 98)">SYS</text>
<text x="205.3" y="101.2" transform="rotate(-90 205.3 101.2)">16</text>
<text x="206.5" y="98" transform="rotate(-90 206.5 98)">SYS</text>
<text x="207.8" y="101.2" transform="rotate(-90 207.8 101.2)">17</text>
<text x="209.1" y="98" transform="rotate(-90 209.1 98)">PGND</text>
<text x="210.3" y="101.2" transform="rotate(-90 210.3 101.2)">18</text>
<text x="211.6" y="98" transform="rotate(-90 211.6 98)">PGND</text>
<text x="53.3" y="121.4">1</text>
<text x="53.3" y="124">2</text>
<text x="55.4" y="122.7">A1</text>
<text x="55.4" y="125.3">A0</text>
<text x="67.4" y="125.3">IN</text>
<text x="68.2" y="122.7">IN+</text>
<text x="72.4" y="124">9</text>
<text x="72.4" y="121.4">10</text>
<text x="53.3" y="126.5">3</text>
<text x="53.3" y="129.1">4</text>
<text x="53.3" y="131.6">5</text>
<text x="55.4" y="127.8">ALERT</text>
<text x="55.4" y="130.3">SDA</text>
<text x="66" y="127.8">VBUS</text>
<text x="67" y="130.3">GND</text>
<text x="72.4" y="131.6">6</text>
<text x="72.4" y="129.1">7</text>
<text x="72.4" y="126.5">8</text>
<text x="55.4" y="132.9">SCL</text>
<text x="68.7" y="132.9">VS</text>
<text x="52" y="163.4">1</text>
<text x="52" y="165.9">3</text>
<text x="54.2" y="164.6">1</text>
<text x="54.2" y="167.2">3</text>
<text x="56.3" y="167.2">4</text>
<text x="56.3" y="164.6">2</text>
<text x="58.4" y="165.9">4</text>
<text x="58.4" y="163.4">2</text>
<text x="52" y="168.4">5</text>
<text x="54.2" y="169.7">5</text>
<text x="56.3" y="169.7">6</text>
<text x="58.4" y="168.4">6</text>
<text x="30.4" y="183.7">1</text>
<text x="32.6" y="184.9">1</text>
<text x="34.7" y="184.9">2</text>
<text x="36.8" y="183.7">2</text>
<text x="30.4" y="186.2">3</text>
<text x="30.4" y="188.8">5</text>
<text x="32.6" y="187.5">3</text>
<text x="32.6" y="190">5</text>
<text x="34.7" y="190">6</text>
<text x="34.7" y="187.5">4</text>
<text x="36.8" y="188.8">6</text>
<text x="36.8" y="186.2">4</text>
</g>
<g font-size="1.3" fill="#000080">
<text x="132" y="26">C64</text>
<text x="185.3" y="57.7">U47</text>
<text x="239.9" y="83.1">L6</text>
<text x="289.4" y="83.1">C71</text>
<text x="275.5" y="86.9">C72</text>
<text x="251.3" y="109.8">C73</text>
<text x="264" y="109.8">C74</text>
<text x="82.4" y="136.4">C79</text>
<text x="241.2" y="137.7">C76</text>
<text x="289.4" y="137.7">C78</text>
</g>
</svg>
